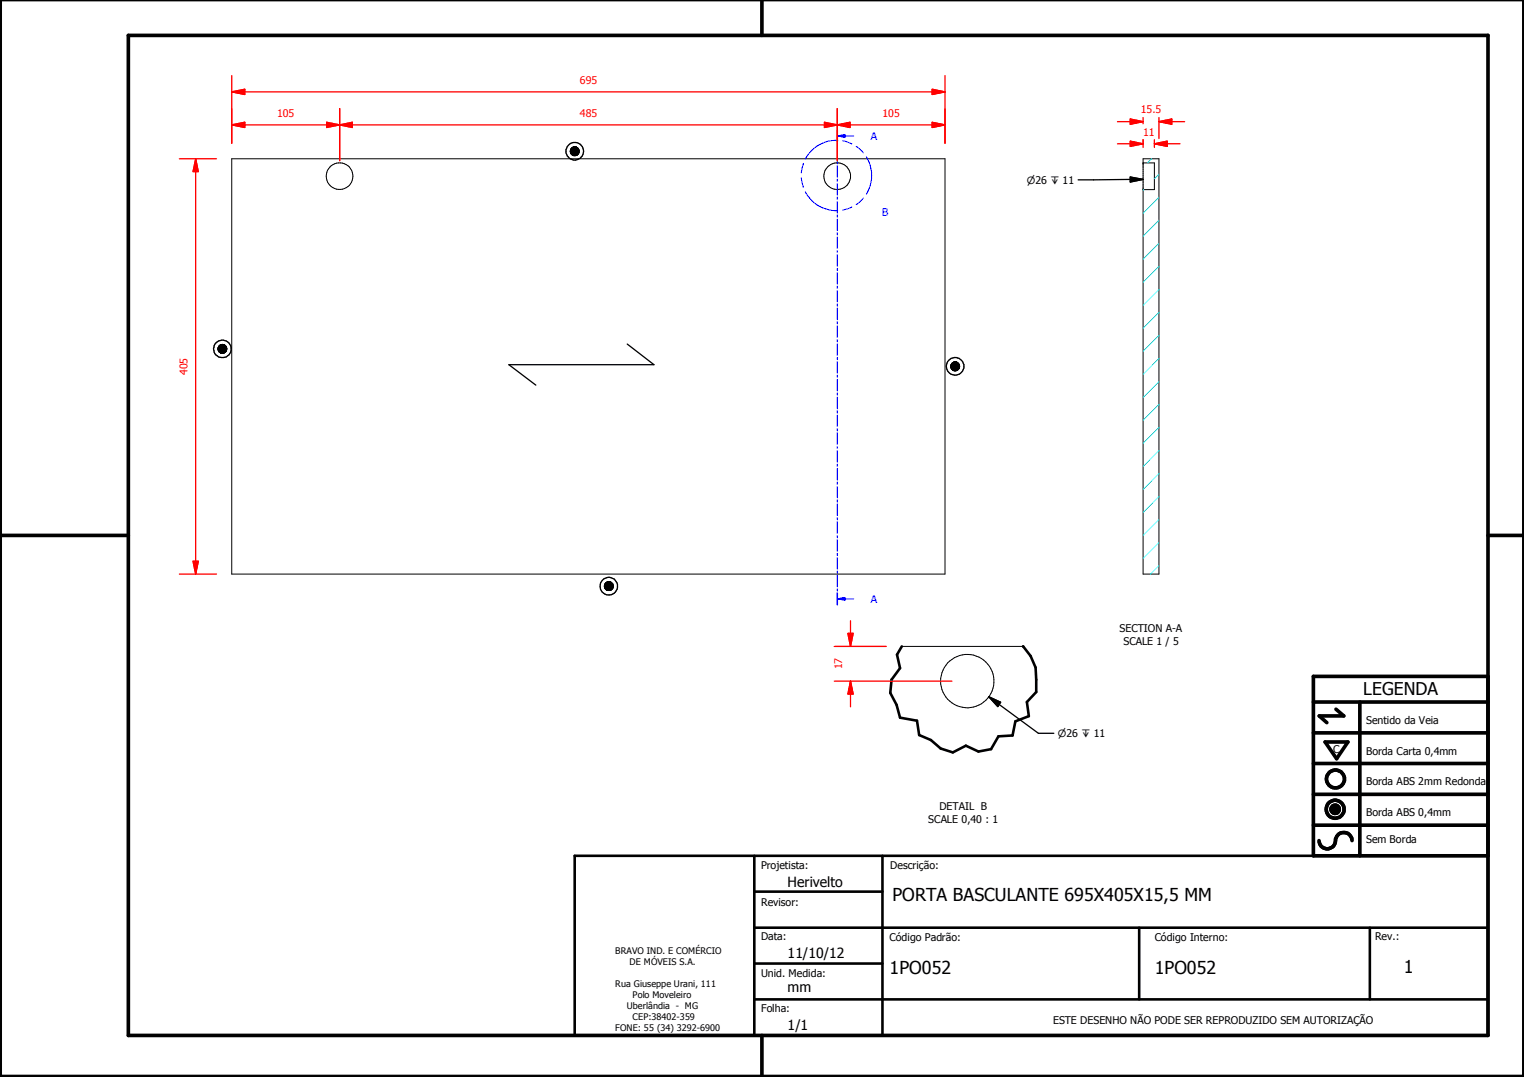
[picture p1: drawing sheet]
<svg xmlns="http://www.w3.org/2000/svg" width="297mm" height="210mm" viewBox="0 0 297 210" stroke-linecap="round" stroke-linejoin="round" font-family="sans-serif">
<g fill="none" stroke="#000" stroke-width=".19">
<path d="M45.2 30.9h139v81h-139zM111.2 29.4l1.7 .1zM111.2 29.5h1.7v.1zM111.2 29.5l1.7 .1h-1.7zM111.2 29.6l1.7 .1zM111.2 29.7h1.7zM111.2 29.7h1.6zM111.2 29.7h1.6v.1zM111.2 29.7l1.6 .1h-1.6zM111.2 29.3l1.7 .1h-1.7zM111.2 29.3h1.7v.1zM111.2 29.2l1.7 .1z"/>
<path d="M111.2 29.8h1.6zM111.2 29.8l1.5 .1zM111.2 29.2h1.6zM111.3 29.9h1.4zM111.3 29.9l1.4 .1zM111.3 29l1.5 .2h-1.6zM111.3 29h1.4l.1 .2zM111.3 30h1.4zM111.3 30l1.3 .1zM111.3 29h1.4zM111.4 30.1h1.2zM111.4 28.9l1.3 .1h-1.4z"/>
<path d="M111.4 28.9l1.3 .1zM111.5 30.1h1.1zM111.5 30.1l1 .1zM111.5 28.8l1.1 .1zM111.5 28.8h1.1zM111.5 30.2h1zM111.5 30.2h.9zM111.6 30.2h.8zM111.6 30.2l.7 .1zM111.6 28.7l.9 .1zM111.6 28.7h.8zM111.7 30.3h.6z"/>
<path d="M111.7 28.7h.7zM111.7 28.7h.6zM111.8 30.3h.5zM111.8 30.3h.4zM111.8 28.7h.5zM111.8 30.3h.3zM111.8 28.7h.4zM111.9 30.3h.2zM111.9 28.7h.3zM111.9 28.7h.2zM222.8 31.7h.1M222.8 31.7h2.2v5.3h-2.2"/>
<path d="M222.8 30.9h3.1v81h-3.1zM42.5 67.9l1.7 .1zM42.5 68l1.7 .1zM42.5 68.1h1.7zM42.5 68.1l1.7 .1zM42.5 68.2h1.7v.1zM42.5 68.2l1.7 .1h-1.7zM42.5 67.8l1.7 .1zM42.5 68.3h1.7zM42.5 68.3h1.6zM42.5 67.7l1.7 .1zM42.6 68.3l1.5 .1z"/>
<path d="M42.6 67.6l1.6 .1zM42.6 68.4h1.5zM42.6 68.4l1.4 .1zM42.6 67.6h1.5zM42.7 68.5h1.3zM42.7 68.5l1.3 .1zM42.7 67.5l1.4 .1zM42.7 68.6h1.3zM42.7 68.6h1.2zM42.7 67.4l1.3 .1zM42.8 68.6h1.1zM42.8 68.6l1.1 .1z"/>
<path d="M42.8 67.4h1.2zM42.8 67.4h1.1zM42.8 68.7h1.1zM42.8 68.7h1zM42.8 67.3l1.1 .1zM42.8 67.3h1.1zM42.9 68.7h.9zM42.9 68.7l.8 .1zM42.9 67.3h1zM42.9 67.3h.9zM43 68.8h.7zM43 68.8h.6z"/>
<path d="M43 67.2l.8 .1zM43 67.2h.7zM43.1 68.8h.5zM43.1 68.8h.4zM43.1 67.2h.6zM43.1 67.2h.5zM43.2 68.8h.3zM43.2 68.8h.2zM43.2 67.2h.4zM43.2 67.2h.3zM43.3 68.8h.1zM43.3 67.1l.2 .1z"/>
<path d="M43.3 67.1h.1zM185.3 71.3l1.7 .1zM185.3 71.4h1.7v.1zM185.3 71.4l1.7 .1h-1.7zM185.3 71.5h1.7zM185.3 71.5l1.7 .1zM185.3 71.6l1.7 .1zM185.3 71.2l1.7 .1h-1.7zM185.3 71.2h1.7v.1zM185.4 71.7h1.6zM185.4 71.7l1.5 .1zM185.4 71.8h1.5z"/>
<path d="M185.4 71.1l1.6 .1zM185.4 71.1h1.6zM185.5 71.8h1.4zM185.5 71.8l1.4 .1zM185.5 71l1.4 .1h-1.5zM185.5 71l1.4 .1zM185.5 71.9h1.4zM185.5 71.9l1.3 .1zM185.5 70.9l1.4 .1zM185.5 72h1.3zM185.5 72h1.2zM185.5 70.8l1.4 .1z"/>
<path d="M185.6 72h1.1zM185.6 72l1 .1zM185.6 70.8h1.2zM185.7 72.1h.9zM185.7 70.7l1 .1h-1.1zM185.7 70.7l1 .1zM185.7 70.7h.9zM185.8 72.1h.8zM185.8 72.1l.7 .1zM185.8 70.7h.8zM185.8 72.2h.7zM185.8 72.2h.6z"/>
<path d="M185.8 70.6l.8 .1h-.8zM185.8 70.6l.8 .1zM185.8 70.6h.7zM185.9 72.2h.5zM185.9 72.2h.4zM185.9 70.6h.6zM185.9 70.6h.5zM186 72.2h.3zM186 70.6h.4zM186 70.6h.3zM186.1 72.2h.2zM186.1 70.6h.2z"/>
<path d="M117.8 114.2l1.7 .1zM117.8 114.3h1.7zM117.8 114.3l1.7 .1zM117.8 114.4h1.7zM117.8 114.4l1.7 .1zM117.8 114l1.7 .2h-1.7zM117.8 114h1.7v.2zM117.8 114h1.7zM117.9 114.5h1.6zM117.9 114.5l1.5 .1zM117.9 114h1.6zM117.9 114.6l1.5 .1z"/>
<path d="M117.9 113.9l1.6 .1zM117.9 114.7h1.5zM117.9 114.7l1.4 .1zM117.9 113.8l1.5 .1h-1.5zM117.9 113.8h1.5v.1zM118 114.8h1.3zM118 113.7l1.4 .1zM118 114.8l1.2 .1zM118 113.7h1.3zM118.1 114.9h1.1zM118.1 113.6l1.2 .1zM118.1 114.9l1 .1z"/>
<path d="M118.1 113.5l1.1 .1zM118.1 113.5h1.1zM118.2 115h.9zM118.2 115h.8zM118.2 113.5h1zM118.2 113.5h.9zM118.3 115h.7zM118.3 115l.6 .1zM118.3 113.5h.8zM118.4 115.1h.5zM118.4 115.1h.4zM118.4 113.4l.6 .1h-.7z"/>
<path d="M118.4 113.4l.6 .1zM118.4 113.4h.5zM118.5 115.1h.3zM118.5 115.1h.2zM118.5 113.4h.4zM118.5 113.4h.3zM118.6 115.1h.1zM118.6 113.4h.2zM118.6 113.4h.1zM175.8 126h23.6M259.4 157.6l1.6 .1zM259.4 157.7l1.6 .1z"/>
<path d="M259.4 157.8l1.6 .1zM259.4 157.9h1.6v.1zM259.4 157.9l1.6 .1h-1.5zM259.4 157.6h1.6zM259.5 158h1.5zM259.5 158l1.4 .1zM259.5 157.5l1.5 .1zM259.5 158.1h1.4zM259.5 157.4l1.5 .1zM259.5 158.1l1.4 .1zM259.5 157.3l1.4 .1zM259.6 158.2h1.3z"/>
<path d="M259.6 158.2h1.2zM259.6 157.2l1.3 .1zM259.6 158.2l1.2 .1zM259.6 157.2h1.3zM259.7 158.3h1.1zM259.7 158.3l1 .1zM259.7 157.1l1.1 .1zM259.7 157.1h1.1zM259.8 158.4h.9zM259.8 158.4h.8zM259.8 157.1h1zM259.8 157.1h.9z"/>
<path d="M259.8 158.4l.8 .1zM259.8 157l.9 .1zM259.8 157h.8zM259.9 158.5h.7zM259.9 158.5h.6zM259.9 157h.7zM260 158.5h.5zM260 158.5h.4zM260 157h.6zM260.1 158.5h.3zM260.1 158.5h.2zM260.1 156.9l.4 .1z"/>
<path d="M260.1 156.9h.3zM260.1 156.9h.2z"/>
<circle cx="66.2" cy="34.3" r="2.6"/>
<circle cx="163.2" cy="34.3" r="2.6"/>
<circle cx="188.5" cy="132.7" r="5.2"/>
</g>
<path d="M175.8 126l-1 1.6 .6 2.6-1.6 2.3-.3 2.5 1.2 2.4 .7 2.5 3.3 .6 .5 2.8 2.2 .9 1.9 1.7 2.4 .7 2.6-1.3 2.4 1.2 2.5-.5 1.4-2.5 2.8-.2 .5-2.7 2.6-1-.4-2.8 1.9-1.9v-2.4a8.2 8.2 0 0 0-2.6-6.5M112 166.8h178v35h-178zM147 173.8h25M147 166.8v35M172 166.8v35M147 194.8h143M147 180.8h143M147 187.8h25M222 180.8v14M267 180.8v14" fill="none" stroke="#000" stroke-width=".51"/>
<g fill="#000">
<path d="M111.2 29.3l1.7 .1h-1.7zM111.2 29.3h1.7v.1zM111.2 29.2l1.7 .1zM111.2 29.2h1.6zM111.3 29l1.5 .2h-1.6zM111.3 29h1.4l.1 .2zM111.3 29h1.4zM111.4 28.9l1.3 .1h-1.4zM111.4 28.9l1.3 .1zM111.5 28.8l1.1 .1zM111.5 28.8h1.1zM111.6 28.7l.9 .1z"/>
<path d="M111.6 28.7h.8zM111.7 28.7h.7zM111.7 28.7h.6zM111.8 28.7h.5zM111.8 28.7h.4zM111.9 28.7h.3zM111.9 28.7h.2zM111.8 30.3h.3zM111.9 30.3h.2zM111.8 30.3h.4zM111.7 30.3h.6zM111.8 30.3h.5z"/>
<path d="M111.6 30.2l.7 .1zM111.5 30.2h.9zM111.6 30.2h.8zM111.5 30.1l1 .1zM111.5 30.2h1zM111.4 30.1h1.2zM111.5 30.1h1.1zM111.3 30l1.3 .1zM111.3 29.9l1.4 .1zM111.3 30h1.4zM111.2 29.8l1.5 .1zM111.3 29.9h1.4z"/>
<path d="M111.2 29.7h1.6zM111.2 29.7h1.6v.1zM111.2 29.7l1.6 .1h-1.6zM111.2 29.8h1.6zM111.2 29.4l1.7 .1zM111.2 29.5h1.7v.1zM111.2 29.5l1.7 .1h-1.7zM111.2 29.6l1.7 .1zM111.2 29.7h1.7zM42.5 67.8l1.7 .1zM42.5 67.7l1.7 .1zM42.6 67.6l1.6 .1z"/>
<path d="M42.6 67.6h1.5zM42.7 67.5l1.4 .1zM42.7 67.4l1.3 .1zM42.8 67.4h1.2zM42.8 67.4h1.1zM42.8 67.3l1.1 .1zM42.8 67.3h1.1zM42.9 67.3h1zM42.9 67.3h.9zM43 67.2l.8 .1zM43 67.2h.7zM43.1 67.2h.6z"/>
<path d="M43.1 67.2h.5zM43.2 67.2h.4zM43.2 67.2h.3zM43.3 67.1l.2 .1zM43.3 67.1h.1zM43.2 68.8h.2zM43.3 68.8h.1zM43.1 68.8h.4zM43.2 68.8h.3zM43 68.8h.6zM43.1 68.8h.5zM42.9 68.7l.8 .1z"/>
<path d="M43 68.8h.7zM42.8 68.7h1zM42.9 68.7h.9zM42.8 68.6l1.1 .1zM42.8 68.7h1.1zM42.7 68.6h1.2zM42.8 68.6h1.1zM42.7 68.5l1.3 .1zM42.7 68.6h1.3zM42.6 68.4l1.4 .1zM42.7 68.5h1.3zM42.5 68.3h1.6z"/>
<path d="M42.6 68.3l1.5 .1zM42.6 68.4h1.5zM42.5 68.1l1.7 .1zM42.5 68.2h1.7v.1zM42.5 68.2l1.7 .1h-1.7zM42.5 68.3h1.7zM42.5 67.9l1.7 .1zM42.5 68l1.7 .1zM42.5 68.1h1.7zM185.3 71.2l1.7 .1h-1.7zM185.3 71.2h1.7v.1zM185.4 71.1l1.6 .1z"/>
<path d="M185.4 71.1h1.6zM185.5 71l1.4 .1h-1.5zM185.5 71l1.4 .1zM185.5 70.9l1.4 .1zM185.5 70.8l1.4 .1zM185.6 70.8h1.2zM185.7 70.7l1 .1h-1.1zM185.7 70.7l1 .1zM185.7 70.7h.9zM185.8 70.7h.8zM185.8 70.6l.8 .1h-.8zM185.8 70.6l.8 .1z"/>
<path d="M185.8 70.6h.7zM185.9 70.6h.6zM185.9 70.6h.5zM186 70.6h.4zM186 70.6h.3zM186.1 70.6h.2zM186 72.2h.3zM186.1 72.2h.2zM185.9 72.2h.4zM185.8 72.2h.6zM185.9 72.2h.5zM185.8 72.1l.7 .1z"/>
<path d="M185.8 72.2h.7zM185.7 72.1h.9zM185.8 72.1h.8zM185.6 72l1 .1zM185.5 72h1.2zM185.6 72h1.1zM185.5 71.9l1.3 .1zM185.5 72h1.3zM185.5 71.8l1.4 .1zM185.5 71.9h1.4zM185.4 71.8h1.5zM185.5 71.8h1.4z"/>
<path d="M185.4 71.7l1.5 .1zM185.3 71.5l1.7 .1zM185.3 71.6l1.7 .1zM185.4 71.7h1.6zM185.3 71.3l1.7 .1zM185.3 71.4h1.7v.1zM185.3 71.4l1.7 .1h-1.7zM185.3 71.5h1.7zM117.8 114l1.7 .2h-1.7zM117.8 114h1.7v.2zM117.8 114h1.7zM117.9 114h1.6z"/>
<path d="M117.9 113.9l1.6 .1zM117.9 113.8l1.5 .1h-1.5zM117.9 113.8h1.5v.1zM118 113.7l1.4 .1zM118 113.7h1.3zM118.1 113.6l1.2 .1zM118.1 113.5l1.1 .1zM118.1 113.5h1.1zM118.2 113.5h1zM118.2 113.5h.9zM118.3 113.5h.8zM118.4 113.4l.6 .1h-.7z"/>
<path d="M118.4 113.4l.6 .1zM118.4 113.4h.5zM118.5 113.4h.4zM118.5 113.4h.3zM118.6 113.4h.2zM118.6 113.4h.1zM118.5 115.1h.2zM118.6 115.1h.1zM118.4 115.1h.4zM118.5 115.1h.3zM118.3 115l.6 .1zM118.4 115.1h.5z"/>
<path d="M118.2 115h.8zM118.3 115h.7zM118.1 114.9l1 .1zM118.2 115h.9zM118.1 114.9h1.1zM118 114.8l1.2 .1zM118 114.8h1.3zM117.9 114.7l1.4 .1zM117.9 114.5l1.5 .1zM117.9 114.6l1.5 .1zM117.9 114.7h1.5zM117.8 114.4l1.7 .1z"/>
<path d="M117.9 114.5h1.6zM117.8 114.2l1.7 .1zM117.8 114.3h1.7zM117.8 114.3l1.7 .1zM117.8 114.4h1.7zM259.4 157.6h1.6zM259.5 157.5l1.5 .1zM259.5 157.4l1.5 .1zM259.5 157.3l1.4 .1zM259.6 157.2l1.3 .1zM259.6 157.2h1.3zM259.7 157.1l1.1 .1z"/>
<path d="M259.7 157.1h1.1zM259.8 157.1h1zM259.8 157.1h.9zM259.8 157l.9 .1zM259.8 157h.8zM259.9 157h.7zM260 157h.6zM260.1 156.9l.4 .1zM260.1 156.9h.3zM260.1 156.9h.2zM260.1 158.5h.2zM260 158.5h.4z"/>
<path d="M260.1 158.5h.3zM259.9 158.5h.6zM260 158.5h.5zM259.8 158.4l.8 .1zM259.9 158.5h.7zM259.8 158.4h.8zM259.7 158.3l1 .1zM259.8 158.4h.9zM259.6 158.2l1.2 .1zM259.7 158.3h1.1zM259.6 158.2h1.2zM259.5 158.1l1.4 .1z"/>
<path d="M259.6 158.2h1.3zM259.5 158l1.4 .1zM259.5 158.1h1.4zM259.4 157.9l1.6 .1h-1.5zM259.5 158h1.5zM259.4 157.6l1.6 .1zM259.4 157.7l1.6 .1zM259.4 157.8l1.6 .1zM259.4 157.9h1.6v.1z"/>
</g>
<g fill="none" stroke="#000" stroke-width=".71">
<path d="M148.5 0v6.9M297 -.1v209.9h-297v-209.9M25 6.9h265v194.9h-265zM0 104.4h25M290 104.4h7M256 136.8h34M260.4 138.2l1.5 1.3h-4.8l1.5 1.3M265 136.8v30M290 131.8h-34v35h34M256 154.8h34M256 148.8h34M256 142.8h34"/>
<path d="M258.3 144.6h4.4l-2.2 3.3zM256 160.8h34M257.1 163.8a1.62 1.62 0 0 0 1.8 1.6 1.62 1.62 0 0 0 1.4-1.9 1.63 1.63 0 0 1 1.7-1.2 1.63 1.63 0 0 1 1.5 1.5M148.5 201.8v8"/>
<circle cx="260.2" cy="157.7" r="1.76"/>
<circle cx="260.2" cy="157.7" r=".82"/>
<circle cx="260.3" cy="151.8" r="1.76"/>
</g>
<g fill="none" stroke="#00f" stroke-width=".19">
<path d="M163.2 25.4v2.2M163.2 28v.4M163.2 28.8v2.3M163.2 31.5v.4M163.2 32.3v2.2M163.2 34.9v.5M163.2 35.7v2.3M163.2 38.4v.5M163.2 39.2v2.3M163.2 26.5h1.5M163.2 41.9v.4M163.2 42.7v2.3"/>
<path d="M163.2 45.3v.5M163.2 46.2v2.2M163.2 48.8v.4M163.2 49.6v2.3M163.2 52.3v.4M163.2 53.1v2.3M163.2 55.8v.4M163.2 56.6v2.2M163.2 59.2v.5M163.2 60v2.3M163.2 62.7v.4M163.2 63.5v2.3"/>
<path d="M163.2 66.2v.4M163.2 67v2.3M163.2 69.6v.5M163.2 70.5v2.2M163.2 73.1v.4M163.2 73.9v2.3M163.2 76.6v.4M163.2 77.4v2.3M163.2 80.1v.4M163.2 80.9v2.2M163.2 83.5v.5M163.2 84.3v2.3"/>
<path d="M163.2 87v.4M163.2 87.8v2.3M163.2 90.5v.4M163.2 91.3v2.3M163.2 93.9v.5M163.2 94.8v2.2M163.2 97.4v.5M163.2 98.2v2.3M163.2 100.9v.4M163.2 101.7v2.3M163.2 104.4v.4M163.2 105.2v2.2"/>
<path d="M163.2 107.8v.5M163.2 108.6v2.3M163.2 111.3v.4M163.2 112.1v2.3M163.2 114.8v.4M163.2 115.6v2.3"/>
</g>
<path d="M163.2 25.4v2.2M163.2 115.6v2.3" fill="none" stroke="#00f" stroke-width=".3"/>
<path d="M163.2 26.5l1.5-.3v.6z" fill="#00f"/>
<path d="M163.2 26.5l1.5-.3v.6zM164.7 26.5h1.7M163.2 116.7h1.5" fill="none" stroke="#00f" stroke-width=".19"/>
<path d="M163.2 116.7l1.5-.2v.5z" fill="#00f"/>
<path d="M156.2 34.7l.4 1.8M156.6 31.8l-.4 1.9M157 37.4a6.7 6.7 0 0 0 6.3 3.6M163.3 27.3a6.9 6.9 0 0 0-6.3 3.7M164.2 27.4l1.8 .6M166.9 28.5l1.4 1.3M168.3 38.6l-1.4 1.3M168.9 30.6a6.8 6.8 0 0 1 0 7.2M166 40.3l-1.8 .6M163.2 116.7l1.5-.2v.5zM164.7 116.7h1.7" fill="none" stroke="#00f" stroke-width=".19"/>
<g fill="none" stroke="#0ff" stroke-width=".19">
<path d="M222.9 37l-.1 .1M224.4 30.9l-.8 .8M225.9 38.4l-3.1 3.2M225.9 34l-.9 .8M225.9 56.4l-3.1 3.1M225.9 51.9l-3.1 3.1M225.9 47.4l-3.1 3.1M225.9 42.9l-3.1 3.1M225.9 78.8l-3.1 3.1M225.9 74.4l-3.1 3.1M225.9 69.8l-3.1 3.2M225.9 65.4l-3.1 3.1"/>
<path d="M225.9 60.9l-3.1 3.1M225.9 96.8l-3.1 3.1M225.9 92.3l-3.1 3.1M225.9 87.8l-3.1 3.1M225.9 83.3l-3.1 3.1M225.9 110.2l-1.7 1.7M225.9 105.7l-3.1 3.1M225.9 101.3l-3.1 3.1"/>
</g>
<g fill="none" stroke="#000" stroke-width=".25">
<path d="M122.3 67.1l5.2 4h-28.3l5.2 4"/>
<circle cx="112" cy="29.5" r=".83"/>
<circle cx="112" cy="29.5" r="1.71"/>
<circle cx="43.4" cy="68" r="1.71"/>
<circle cx="43.4" cy="68" r=".85"/>
<circle cx="186.2" cy="71.4" r="1.71"/>
<circle cx="186.2" cy="71.4" r=".84"/>
<circle cx="118.7" cy="114.2" r=".84"/>
<circle cx="118.7" cy="114.2" r="1.71"/>
</g>
<path d="M38.1 109.4v2.5" fill="none" stroke="#f00" stroke-width=".25"/>
<path d="M37.6 109.4h1l-.5 2.5z" fill="#f00"/>
<path d="M38.1 30.9v2.5M37.6 109.4h1l-.5 2.5z" fill="none" stroke="#f00" stroke-width=".25"/>
<path d="M38.1 30.9l.5 2.5h-1z" fill="#f00"/>
<path d="M35 30.9h7.2M38.1 30.9l.5 2.5h-1zM38.1 33.4v76M45.2 24.3h2.5M35 111.9h7.2" fill="none" stroke="#f00" stroke-width=".25"/>
<path d="M45.2 24.3l2.5-.5v1z" fill="#f00"/>
<path d="M45.2 24.3l2.5-.5v1zM63.7 24.3h2.5" fill="none" stroke="#f00" stroke-width=".25"/>
<path d="M63.7 23.8l2.5 .5-2.5 .5z" fill="#f00"/>
<path d="M45.2 21.2v6.7M47.7 24.3h16M63.7 23.8l2.5 .5-2.5 .5zM66.2 24.3h2.5M66.2 21.2v10.1" fill="none" stroke="#f00" stroke-width=".25"/>
<path d="M66.2 24.3l2.5-.5v1z" fill="#f00"/>
<path d="M66.2 24.3l2.5-.5v1zM160.7 24.3h2.5" fill="none" stroke="#f00" stroke-width=".25"/>
<path d="M160.7 23.8l2.5 .5-2.5 .5z" fill="#f00"/>
<path d="M66.2 21.2v10.1M68.7 24.3h92M160.7 23.8l2.5 .5-2.5 .5zM163.2 24.3h2.5M163.2 21.2v10.1" fill="none" stroke="#f00" stroke-width=".25"/>
<path d="M163.2 24.3l2.5-.5v1z" fill="#f00"/>
<path d="M163.2 24.3l2.5-.5v1zM181.7 24.3h2.5" fill="none" stroke="#f00" stroke-width=".25"/>
<path d="M181.7 23.8l2.5 .5-2.5 .5z" fill="#f00"/>
<path d="M45.2 17.9h2.5M163.2 21.2v10.1M165.7 24.3h16M181.7 23.8l2.5 .5-2.5 .5zM184.2 21.2v6.7" fill="none" stroke="#f00" stroke-width=".25"/>
<path d="M45.2 17.9l2.5-.5v1z" fill="#f00"/>
<path d="M45.2 17.9l2.5-.5v1zM181.7 17.9h2.5" fill="none" stroke="#f00" stroke-width=".25"/>
<path d="M181.7 17.4l2.5 .5-2.5 .5z" fill="#f00"/>
<path d="M45.2 14.7v13.2M47.7 17.9h134M181.7 17.4l2.5 .5-2.5 .5zM184.2 14.7v13.2M220.3 28h2.5" fill="none" stroke="#f00" stroke-width=".25"/>
<path d="M220.3 27.5l2.5 .5-2.5 .5z" fill="#f00"/>
<path d="M220.3 27.5l2.5 .5-2.5 .5zM225 28h2.5" fill="none" stroke="#f00" stroke-width=".25"/>
<path d="M225 28l2.5-.5v1z" fill="#f00"/>
<path d="M217.8 28h2.5M222.8 27.2v1.5M225 28l2.5-.5v1zM225 27.2v1.5M225.9 23.7h2.5M227.5 28h2.5" fill="none" stroke="#f00" stroke-width=".25"/>
<path d="M225.9 23.7l2.5-.5v1z" fill="#f00"/>
<path d="M220.3 23.7h2.5M225.9 23.7l2.5-.5v1z" fill="none" stroke="#f00" stroke-width=".25"/>
<path d="M220.3 23.2l2.5 .5-2.5 .5z" fill="#f00"/>
<path d="M217.8 23.7h2.5M220.3 23.2l2.5 .5-2.5 .5zM222.8 22.9v1.2M222.8 27.2v.7M225.9 22.9v4.1M228.4 23.7h2.5M165.8 123.4v2.6" fill="none" stroke="#f00" stroke-width=".25"/>
<path d="M220.3 34.5l2.5 .5-2.5 .5zM222.8 35l-12.7 .1" fill="none" stroke="#000" stroke-width=".25"/>
<path d="M220.3 34.5l2.5 .5-2.5 .5z" fill="#000"/>
<path d="M165.3 123.4h1l-.5 2.6z" fill="#f00"/>
<path d="M165.3 123.4h1l-.5 2.6zM165.8 132.8v2.5" fill="none" stroke="#f00" stroke-width=".25"/>
<path d="M165.8 132.8l.5 2.5h-1z" fill="#f00"/>
<path d="M162.6 126h10.2M162.6 132.8h22.9M165.8 132.8l.5 2.5h-1zM165.8 121v2.4M165.8 135.3v2.5" fill="none" stroke="#f00" stroke-width=".25"/>
<path d="M192.7 135.8l2.3 1.1-.5 .8zM192.7 135.8l9.7 7.1h3" fill="none" stroke="#000" stroke-width=".25"/>
<path d="M192.7 135.8l2.3 1.1-.5 .8z" fill="#000"/>
<g font-size="3.5">
<text x="173.9" y="175.7">PORTA BASCULANTE 695X405X15,5 MM</text>
<text x="173.4" y="189.7">1PO052</text>
<text x="225.1" y="189.7">1PO052</text>
<text x="273.6" y="189.7">1</text>
</g>
<text font-size="3.4" x="265.7" y="135.4">LEGENDA</text>
<g font-size="2.7">
<text x="153.5" y="172.8">Herivelto</text>
<text x="153.5" y="186.6">11/10/12</text>
<text x="153.5" y="193.4">mm</text>
<text x="153.5" y="200.8">1/1</text>
</g>
<g font-size="2.1" fill="#f00">
<text x="113" y="16.3">695</text>
<text x="54" y="22.7">105</text>
<text x="113" y="22.7">485</text>
<text x="172" y="22.7">105</text>
<text x="222.3" y="22.1">15.5</text>
<text x="222.8" y="26.5">11</text>
<text x="36.5" y="73.2" transform="rotate(-90 36.5 73.2)">405</text>
<text x="164.2" y="130.5" transform="rotate(-90 164.2 130.5)">17</text>
</g>
<g font-size="2.1" fill="#00f">
<text x="169.7" y="27.3">A</text>
<text x="171.9" y="42.1">B</text>
<text x="169.7" y="117.5">A</text>
</g>
<g font-size="2.1">
<text x="218.2" y="123.2">SECTION A-A</text>
<text x="219" y="125.6">SCALE 1 / 5</text>
<text x="266.3" y="141.1">Sentido da Veia</text>
<text x="259.8" y="146.7">C</text>
<text x="266.3" y="147.2">Borda Carta 0,4mm</text>
<text x="266.3" y="153.1">Borda ABS 2mm Redonda</text>
<text x="180.9" y="160.4">SCALE 0,40 : 1</text>
<text x="183.1" y="157.9">DETAIL B</text>
<text x="266.3" y="159">Borda ABS 0,4mm</text>
<text x="266.3" y="164.4">Sem Borda</text>
<text x="148.4" y="169.3">Projetista:</text>
<text x="173.5" y="169.5">Descrição:</text>
<text x="148.4" y="176.6">Revisor:</text>
<text x="148.4" y="183.2">Data:</text>
<text x="173.4" y="183.3">Código Padrão:</text>
<text x="225.1" y="183.3">Código Interno:</text>
<text x="268" y="183.2">Rev.:</text>
<text x="148.4" y="190.5">Unid. Medida:</text>
<text x="148.4" y="197.2">Folha:</text>
<text x="205.3" y="199.5">ESTE DESENHO NÃO PODE SER REPRODUZIDO SEM AUTORIZAÇÃO</text>
</g>
<g font-size="1.9">
<text x="200.1" y="35.9">⌀26 ↧ 11</text>
<text x="206.2" y="143.7">⌀26 ↧ 11</text>
</g>
<g font-size="1.8">
<text x="119.9" y="186">BRAVO IND. E COMÉRCIO</text>
<text x="122.7" y="188.1">DE MÓVEIS S.A.</text>
<text x="119.9" y="192.4">Rua Giuseppe Urani, 111</text>
<text x="122.2" y="196.7">Uberlândia - MG</text>
<text x="123.3" y="194.6">Polo Moveleiro</text>
<text x="119.9" y="201">FONE: 55 (34) 3292-6900</text>
<text x="123.3" y="198.8">CEP:38402-359</text>
</g>
</svg>
